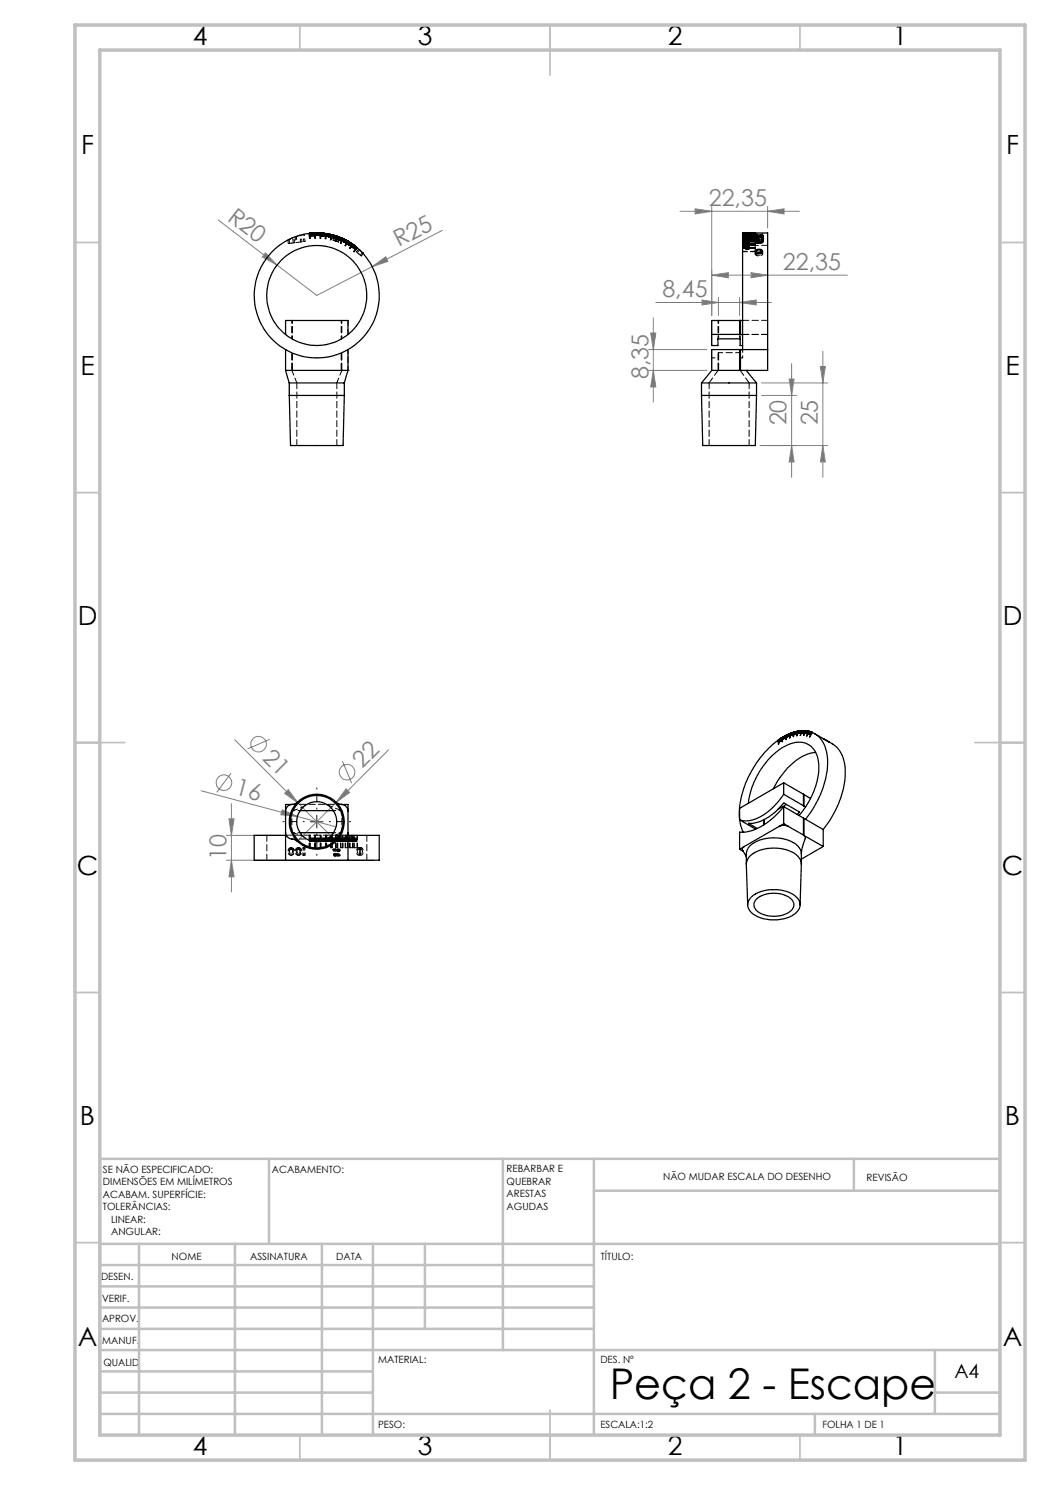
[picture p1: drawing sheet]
<svg xmlns="http://www.w3.org/2000/svg" width="210mm" height="297mm" viewBox="0 0 210 297" stroke-linecap="round" stroke-linejoin="round" font-family="sans-serif">
<g fill="none" stroke="#808080" stroke-width=".2">
<path d="M43.6 44l19.8 15.1 25.1-13M53.1 50.6l2.3 2.4-2.9-1.6zM74.4 53.3l2.8-1.9 .4 .9zM136 42.3h23.9M139 41.8l3.3 .5-3.3 .5zM142.3 55l3.4-.5v1.1zM142.3 55h27.2M142.3 41.3v21.8M143.7 59.5v3.6M147.9 59.5v3.6M150.2 54.5l3.3 .5-3.3 .6zM153.5 42.3l3.3-.5v1z"/>
<path d="M153.5 41.3v4.3M129.7 69.9h11.7M129.7 74.1h11.7M130.1 66.6h1.1l-.5 3.3zM130.7 74.1l.5 3.3h-1.1zM130.7 63.6v16.8M131.2 60.5h23.1M140.4 60l3.3 .5-3.3 .5zM147.9 60.5l3.3-.5v1zM152.3 76.6h13.3M152.3 79.1h7M157.8 75.8h1l-.5 3.3z"/>
<path d="M158.3 72.7v22.8M164.1 73.3h1l-.5 3.3zM164.6 70.2v25.3M152 89.1h13.6M158.3 89.1l.5 3.3h-1zM164.6 89.1l.5 3.3h-1zM40.2 158.1l19.3 5.2M46.2 154.6l-2.8 3.9M47 148l12.7 12.7M53.9 147.9l-4.4 1.9M57.6 157.9l2.1 2.8-2.8-2zM68.5 152.2l1.8 4.4"/>
<path d="M69.2 157.8l.7 .7-2.7 2zM77.7 150l-10.5 10.5M45.3 172h29.6M45.3 167.1h10.8M45.8 163.8h1l-.5 3.3zM46.3 172l.5 3.4h-1zM46.3 160.7v17.7M56.4 162l3.1 1.3-3.3-.4zM59.5 163.3l7.7 2.1M59.7 160.7l7.4 7.4M67.2 160.5l-7.8 7.7"/>
<circle cx="44.8" cy="156.5" r="1.56"/>
<circle cx="51.7" cy="148.8" r="1.56"/>
<circle cx="69.4" cy="154.4" r="1.56"/>
</g>
<path d="M60.9 164.3h-4.3M63.4 161.8v-4.2M63.4 166.8v4.3M65.9 164.3h4.2" fill="none" stroke="#000" stroke-width=".2" stroke-dasharray="15.2 1.3 1.3 1.3" stroke-dashoffset="15"/>
<path d="M62.1 164.4h2.5M63.4 163.1v2.5" fill="none" stroke="#000" stroke-width=".2"/>
<g fill="none" stroke="#c0c0c0" stroke-width=".35">
<path d="M60 5v5M110 5v10M160 5v5M15 48.5h5M200 48.5h5M15 98.5h5M200 98.5h5M15 148.5h10M195 148.5h10M15 198.5h5M200 198.5h5M15 248.5h5"/>
<path d="M200 248.5h5M60 287v5M110 282v10M160 287v5"/>
</g>
<g fill="none" stroke="#c0c0c0" stroke-width=".5">
<path d="M53.8 231.8v17M100.6 231.8v38.2M118.8 231.8v55.2M118.8 238.2h81.2M170.8 231.8v6.4M200 231.8h-180v55.2M20 248.8h180M20 257.3h98.8M20 253h98.8M27.8 248.8v38.2M47 248.8v38.2M64.4 248.8v38.2"/>
<path d="M74.6 248.8v38.2M85 248.8v17M20 265.8h98.8M20 261.5h98.8M20 278.5h54.6M20 274.3h54.6M20 270h180M187 278.5h13M187 270v12.8M20 282.8h180M163 282.8v4.2"/>
</g>
<path d="M15 5h190v287h-190zM20 10h180v277h-180z" fill="none" stroke="#c0c0c0" stroke-width=".7"/>
<g fill="#808080">
<path d="M57.6 157.9l2.1 2.8-2.8-2z"/>
<path d="M53.1 50.6l2.3 2.4-2.9-1.6z"/>
<path d="M56.4 162l3.1 1.3-3.3-.4z"/>
<path d="M74.4 53.3l2.8-1.9 .4 .9z"/>
<path d="M69.2 157.8l.7 .7-2.7 2z"/>
<path d="M153.5 42.3l3.3-.5v1zM139 41.8l3.3 .5-3.3 .5z"/>
<path d="M140.4 60l3.3 .5-3.3 .5zM147.9 60.5l3.3-.5v1zM142.3 55l3.4-.5v1.1zM150.2 54.5l3.3 .5-3.3 .6z"/>
<path d="M46.3 172l.5 3.4h-1zM45.8 163.8h1l-.5 3.3z"/>
<path d="M130.1 66.6h1.1l-.5 3.3zM130.7 74.1l.5 3.3h-1.1zM164.1 73.3h1l-.5 3.3zM164.6 89.1l.5 3.3h-1zM157.8 75.8h1l-.5 3.3zM158.3 89.1l.5 3.3h-1z"/>
</g>
<g fill="none" stroke="#000" stroke-width=".25">
<path d="M57.8 47.9h.1M59.2 47.3h.1M61.8 46.7a12.5 12.5 0 0 0-10.7 9.9 12.5 12.5 0 0 0 6 13.3M61.8 46.7l.1 1h.1l-.1-.5M61.9 46.7h.1M61.9 46.7h-.1M61.9 46.7v.4M61.9 46.7l.1 .5M61.9 47.1v.1M62 46.7h.1M62 46.7l.1 .5M62.1 46.7h.1"/>
<path d="M62.1 46.7v.5M62.1 46.7l.1 .5M62.2 46.6h.1M62.2 46.6l-.1 .1M62.2 46.6v.6h-.3M62.2 46.6l.1 .5M62.3 46.6h.1M62.4 46.6h.1M62.4 46.6v.5M62.5 46.6h.1M62.5 46.6v.5M62.6 46.6v.5"/>
<path d="M62.6 46.6h.1M62.6 46.6l.1 .5M62.7 46.6h.1M62.7 46.6v.5h-.3l-.1-.5M62.7 46.6l.1 .5v-.5M62.8 46.6h.1M62.8 46.6l.1 .5v-.5M62.9 46.6h.1M62.9 46.6l.1 1h.1l-.1-.5M63 46.6h.1M63 46.6v.5M63.1 46.6h.1"/>
<path d="M63.1 46.6v.5M63.2 46.6h.1M63.2 46.6v.5M63.3 46.6h.1M63.3 46.6v.5M63.3 46.6v.5h-.3M63.4 46.6h.1M63.4 46.6v.5v-.5M63.5 46.6h.1M63.5 46.6v.5v-.5M63.6 46.6h.1M63.6 46.6v.5h.3"/>
<path d="M63.6 46.6v.5M63.7 46.6h.1M63.7 46.6l-.1 .5M63.7 46.6v.5M63.8 46.6h.1M63.8 46.6l-.1 .5M63.8 46.6v.5M63.9 46.6h.1M63.9 46.6v.5M64 46.6h.1M64 46.6v.5v-.5M64.1 46.6h.1"/>
<path d="M64.1 46.6l-.1 1h.1l.1-1M64.2 46.6h.1M64.3 46.6h.1M64.3 46.6l-.1 .5M64.4 46.6h.1M64.4 46.6l-.1 .5M64.5 46.6h.1M64.5 46.6l-.1 .5h-.2M64.5 46.6v.6l.1-.6M64.6 46.6v.1M64.6 46.7h.1M64.6 46.7v.5l.1-.5"/>
<path d="M64.7 46.7h.1M64.7 46.7v.5l.1-.5M64.8 46.7h.1M64.8 46.7v.5v-.5M64.9 46.7h.1M64.9 46.7l-.1 .5h.2l.1-.5M64.9 46.7v.5M65 46.7h.1M65 46.7l-.1 .5M65.1 46.7h.1M65.1 46.7v.5l.1-.5M65.2 46.7h.1"/>
<path d="M65.2 46.7l-.1 1 .1-.5M65.3 46.7h.1M65.3 46.7l-.1 .5M65.4 46.8h.1M65.4 46.8l-.2 .4M65.4 46.8l-.1 .5h.2l.1-.5M65.5 46.8h.1M65.5 46.8l-.1 .5M65.6 46.8h.1M65.6 46.8l-.1 .5 .2-.5M65.7 46.8h.1M65.7 46.8v.5"/>
<path d="M65.8 46.8h.1M65.8 46.8l-.1 .5M65.8 47.3l.1 .1M65.9 46.8v.1M65.9 46.8l-.2 .5M65.9 46.9h.1M65.9 47.4h.1M65.9 46.9l-.1 .4M66 46.9h.1M66.1 46.9h.1M66.1 46.9l-.2 .5M66.1 46.9v.5"/>
<path d="M66.2 46.9h.1M66.2 46.9l-.1 .5M66.3 46.9v.1M66.3 46.9l-.2 .5M66.3 47h.1M66.3 47l-.2 .4M66.3 47l-.2 .9 .2-.4M66.4 47h.1M66.4 47.5h.1M66.4 47l-.1 .5M66.5 47h.1M66.5 47l-.2 .5"/>
<path d="M66.5 47l-.1 .5M66.6 47l.1 .1M66.6 47l-.1 .5M66.7 47.1h.1M66.7 47.1l-.2 .4M66.7 47.1l-.1 .5 .2-.5M66.8 47.1h.1M66.9 47.1h.1M66.9 47.1l-.2 .5M67 47.1h.1M67 47.1l-.2 .5 .2 .1 .1-.5M67 47.1v.1"/>
<path d="M67 47.1l-.1 .5M67 47.2h.1M67 47.2l-.1 .4M67.1 47.2h.1M67.1 47.2l-.1 .5zM67.2 47.2h.1M67.2 47.2l-.1 .5 .2-.5M67.3 47.2h.1M67.3 47.2l.1 .1M67.3 47.2l-.1 .5 .2-.4M67.4 47.3h.1M67.4 47.8h.1"/>
<path d="M67.5 47.3h.1M67.5 47.3l-.4 .9 .1 .1 .2-.5M67.5 47.3l-.1 .5M67.6 47.3h.1M67.6 47.3l-.2 .5M67.6 47.3l-.1 .5 .1 .1 .2-.5M67.7 47.4h.1M67.7 47.4l-.2 .4M67.7 47.4l-.1 .5M67.7 47.9h.1M67.8 47.4h.1M67.8 47.4l-.1 .5 .2-.5"/>
<path d="M67.8 48h.1M67.9 47.4h.1M67.9 47.4l.1 .1M67.9 47.4l-.2 .5M68 47.5h.1M68 47.5l-.2 .4M68 47.5l-.2 .5M68.1 47.5v.1M68.1 47.5l-.2 .5M68.1 47.6h.1M68.1 47.6l-.2 .4 .3-.4M68.2 47.6h.1"/>
<path d="M68.2 47.6l-.2 .4zM68.3 47.6h.1M68.3 47.6l-.2 .5 .3-.5M68.4 47.6v.1M68.4 47.7h.1M68.4 47.7l-.1 .5 .1-.5M68.5 47.7h.1M68.5 47.7l-.4 .9h.1l.2-.4M68.6 47.8h.1M68.6 47.7l-.2 .5M68.6 47.7v.1M68.7 47.8h.1"/>
<path d="M68.7 47.8l-.3 .4M68.7 47.8l-.2 .5zM68.8 47.8v.1M68.8 47.8l-.3 .5 .3-.4M68.8 47.9h.1M68.8 48.4h.1M68.9 47.9h.1M68.9 47.9l-.2 .5 .2-.5M69 47.9h.1M69 47.9l-.2 .5 .2-.5M69 47.9l.1 .1M69.1 48h.1"/>
<path d="M69.1 48l-.3 .4M69.1 48l-.2 .4M69.1 48l-.1 .5 .2-.5M69.2 48l.1 .1M69.3 48.1h.1M69.3 48.1l-.3 .4 .3-.4M69.3 48.1l.1 .1M69.3 48.1l-.2 .5 .3-.4M69.4 48.7h.1M69.4 48.2h.1M69.4 48.2l-.2 .4zM69.5 48.2h.1"/>
<path d="M69.5 48.2l.1 .1M69.5 48.2l-.5 .9 .6-.8M69.5 48.8h.1M69.6 48.3h.1M69.6 48.3l-.2 .4M69.7 48.3v.1M69.7 48.3l-.3 .5 .3-.4M69.7 48.4h.1M69.8 48.4h.1M69.8 48.4l-.3 .4M69.8 48.4l-.2 .4M69.9 48.4h.1"/>
<path d="M69.9 48.4l-.3 .5zM69.9 48.5h.1M70 48.5h.1M70 48.5l-.3 .4 .3-.4M70 49.1h.1M70.1 48.5v.1M70.1 48.5l-.3 .5 .3-.4M70.1 48.6h.1M70.1 48.6l-.3 .4zM70.2 48.6h.1M70.2 48.6l.1 .1M70.2 48.6l-.2 .5"/>
<path d="M70.3 48.7v.1M70.3 48.7l-.3 .4M70.3 48.8h.1M70.3 48.8l-.2 .3M70.4 48.8h.1M70.4 48.8l-.3 .4 .3-.4M70.5 48.8l.1 .1M70.5 48.8l-.5 .9 .3-.4M70.6 48.9h.1M70.6 48.9l-.3 .4M70.6 48.9l.1 .1M70.7 49h.1"/>
<path d="M70.7 49l-.4 .4 .4-.4M70.7 49l-.2 .5M70.8 49v.1M70.8 49l-.3 .5M70.8 49.1h.1M70.8 49.1l-.3 .4M70.9 49.1h.1M70.9 49.1l-.3 .4M70.9 49.1v.1M70.9 49.2h.1M70.9 49.2l-.3 .4-.1-.1M71 49.2h.1"/>
<path d="M71 49.2l-.3 .4M71 49.2l.1 .1M71 49.2l-.2 .5M71.1 49.3h.1M71.1 49.3l-.3 .4M71.2 49.3v.1M71.2 49.3l-.4 .4 .2 .2 .3-.4M71.2 49.4h.1M71.2 49.4l-.3 .3M71.2 49.4l-.3 .4M71.3 49.4v.1M71.3 49.4l-.4 .4"/>
<path d="M71.3 49.5h.1M71.3 49.5l-.3 .3M71.4 49.5l.1 .1M71.4 49.5l-.7 .8 .8-.7M71.5 49.6a12.5 12.5 0 0 1-1.9 20.3M72.5 50.5h.1M148.5 47.3h.1M148.5 47.2l2.5 .1h-2.5M148.5 47.2h.1M148.5 47.1v.1M148.5 47.1h.1M148.5 47h.1"/>
<path d="M148.5 47h2.5h-2.5M148.5 46.9h.1M148.5 46.8h.1M148.5 46.7h.1M148.5 46.6v.1M148.5 46.6h.1M148.5 46.6h5v23.3M148.5 49.6v20.3M148.5 49.4l1.3 .1h-1.3h2.5l-2.5 .1M148.5 49.3h.1M148.5 49.2h.1M148.5 49.2h1.3"/>
<path d="M148.5 49v.1M148.5 49h1.3M148.5 48.9h.1M148.5 48.8h2.5l-2.5 .1M148.5 48.8h.1M148.5 48.7h.1M148.5 48.6l1.3 .1M148.5 48.6h.1M148.5 48.5h.1M148.5 48.4h.1M148.5 48.3h.1M148.5 48.2h2.5l-2.5 .1"/>
<path d="M148.5 48.2h.1M148.5 48.1h.1M148.5 48v.1M148.5 48h.1M148.5 47.9v.1M148.5 47.9h.1M148.5 47.8h.1M148.5 47.7h2.5l-2.5 .1M148.5 47.7h.1M148.5 47.7h1.3M148.5 47.6v.1M148.5 47.6h.1"/>
<path d="M148.5 47.5v.1M148.5 47.5h.1M148.5 47.4h.1M148.5 49h.1M148.5 47.8h1.3M148.5 47.9h1.3M148.5 48h1.3M148.5 48.1h1.3M148.5 48.4h1.3M148.5 48.5h1.3M148.5 48.7h1.3M148.5 48.9h1.3"/>
<path d="M148.5 49.1h1.3M148.5 47.1h1.3M148.5 47.6h1.3M148.5 47.2h1.3M148.5 47.3h1.3M148.5 47.4h1.3M148.5 47.5h1.3M148.5 49.3h1.3M148.5 46.7v.4M148.5 47.2v.3M148.5 47.7v.1M148.5 47.8v.1"/>
<path d="M148.5 48.1v.5M148.5 48.6v1M148.5 46.9h1.3M148.5 46.8h1.3M148.5 46.7h2.5M148.5 46.7h1.3M148.5 49.4h1.3M148.5 48.6h1.3M148.5 48.3h1.3M149.8 47.2v.1M149.8 47.2h.1M149.8 47.1h.1"/>
<path d="M149.8 47v.1M149.8 47h.1M149.8 46.9v.1M149.8 46.9h.1M149.8 46.8h.1M149.8 46.7v.1M149.8 46.7h.1M149.8 46.6h.1M149.8 49.4h.1M149.8 49.3l-1.3 .1M149.8 49.1v.1M149.8 49.1h-1.3"/>
<path d="M149.8 49h.1M149.8 48.9h.1M149.8 48.8h.1M149.8 48.7l-1.3 .1M149.8 48.6h.1M149.8 48.5v.1M149.8 48.5h-1.3M149.8 48.4v.1M149.8 48.4h-1.3M149.8 48.3v.1M149.8 48.3h-1.3M149.8 48.2h.1"/>
<path d="M149.8 48.1l-1.3 .1M149.8 48.1h.1M149.8 48h-1.3M149.8 48h.1M149.8 47.9h.1M149.8 47.9h-1.3M149.8 47.8v.1M149.8 47.8h.1M149.8 47.6h.1M149.8 47.4v.1M149.8 47.4h.1M149.8 47.3v.1"/>
<path d="M149.8 47.3h.1M149.8 47.5h.1M149.8 49.2v.1M151 46.7h.1M151 46.6h-2.5M151.2 50a.81 .81 0 0 1 1.3 .3 .77 .77 0 0 1-.8 .5 .77 .77 0 0 1-.6-.7zM151.3 47.2l1.4 .2zM151.3 50.2a.53 .53 0 0 1 .5-.2 .53 .53 0 0 1 .4 .4 .56 .56 0 0 1-.9-.2zM151.3 50.3v.3M151.3 50.5h-.1M151.3 47.4h.5l-.4 .1zM151.4 47.4h.3z"/>
<path d="M151.4 47.1v.1M151.4 47.4v.1M151.7 47.4v.1M152.2 47.2h.5zM152.3 50.5h.1M152.3 50.3v.3M152.3 47.2h.3zM152.3 47.2h.1M152.6 47.2h.1M57.1 74.1l.8 2.5M57.1 69.9a12.6 12.6 0 0 0 12.5 0M57.1 66.9a9.9 9.9 0 0 0 12.5 0"/>
<path d="M57.1 66.9a10 10 0 0 1-1-14.6 10 10 0 0 1 14.6 0 10 10 0 0 1-1.1 14.6M57.1 74.1h12.5M57.1 66.9v-2.8h12.5v2.8M57.1 69.9v4.2M57.9 76.6h11M57.9 79.1h11M57.9 79.1l.2 10h10.5l.3-10M57.9 76.6v2.5M58.3 74.1h.1M68.3 74.1h.1M68.9 76.6v2.5M69.6 74.1l-.7 2.5"/>
<path d="M69.6 69.9v4.2M140.3 76.6h11M140.3 79.1h11M140.3 79.1l.2 10h10.6l.2-10M140.3 76.6v2.5M142.3 74.1l-2 2.5M142.3 66.9v2.2h1.3v-1.3h4.4v1.3h.5M142.3 66.9h5.6M143.6 74.1h.1M147.9 64.1h.2M147.9 64.1h-5.6v2.8M147.9 64.1v2.8"/>
<path d="M147.9 69.9v4.2M147.9 66.9h.2M148.1 64.1h.4M148.1 64.1v2.8M148.1 69.9v4.2M148.1 66.9h.4M149.3 74.1l2 2.5M151.3 76.6v2.5M153.5 69.9v4.2h-11.2M153.5 69.9h-11.2v4.2M155.6 148.1a19.1 19.1 0 0 0-7.7 15.7M155.6 148.1h.1"/>
<path d="M155.7 148h.1M155.7 148v.8l-.1-.7M155.7 148.4h.1M155.7 148v.4M155.8 148h-.1M155.8 148v.3M155.8 148h.1M155.8 148.3h.1M155.8 147.9v.1M155.8 147.9v.4M155.8 147.9l.1 .1M155.9 147.9v.4"/>
<path d="M155.9 147.9v.3M155.9 147.9h.1M155.9 148.2h.1M156 147.8h-.1M156 147.8v.4M156 147.8h.1M156 148.2h.1M156 147.8l.1 .4M156.1 147.7v.4M156.1 147.7h.1M156.2 147.7l-.1 .5M156.2 147.7h.1"/>
<path d="M156.2 147.6v.5v-.4M156.2 147.6l.1 .4M156.2 147.6h.1M156.3 147.6v.4M156.3 147.6l.1 .4M156.3 147.6h.1M156.4 147.5l-.1 .5M156.4 147.5l.1 .1M156.5 147.5v.4M156.5 147.9h.1M156.5 147.5l-.1 .8v-.8M156.5 147.5h.1"/>
<path d="M156.6 147.5l-.1 .4M156.6 147.4v.4M156.6 147.4h.1M156.7 147.4l-.1 .4 .1-.1M156.7 147.4h.1M156.7 147.4v.4M156.7 158.9a11.4 11.4 0 0 1-6.9 5.2l-.8 .1-1.1-.2M156.7 156.6l-8.8 5.1v2.3M156.7 156.6v2.3M156.7 158.9l4 2.2M156.7 156.6l4 2.3M156.8 147.3l-.1 .1"/>
<path d="M156.8 147.3v.4M156.9 147.2h.1M156.9 147.3h-.1M156.9 147.2v.5M157 147.2v.4l-.2 .1v-.4v.4M157 147.2v.4M157 147.6h.1M157 147.2h.1M157.1 147.1l-.1 .1M157.1 147.1v.1M157.1 147.1v.5M157.1 147.1v.5v-.5"/>
<path d="M157.1 147.1h.1M157.2 147.1h.1M157.2 147.1v.8l.1-.4M157.3 147h.1M157.3 147v.1M157.3 147v.5M157.4 147v.4M157.4 147h.1M157.5 146.9h.1M157.5 147.4h.1M157.5 146.9l-.2 .5 .1-.4M157.5 146.9l.1 .1"/>
<path d="M157.6 146.9l-.1 .5M157.6 146.9h.1M157.7 146.9h-.1M157.7 146.9l-.1 .4M157.7 146.9h.1M157.7 147.2h.1M157.7 146.8v.1M157.7 146.8l-.1 .5v-.4M157.7 146.8l.1 .1M157.8 146.8l-.1 .4M157.8 146.8h.1M157.8 146.8v.4"/>
<path d="M157.9 146.8h-.1M157.9 146.8l-.1 .4M157.9 146.8h.1M157.9 146.8v.4M158 146.7l-.2 .5M158 146.7l-.1 .9 .1-.5M158 146.7l.1 .1M158 147.1h.1M158.1 146.7h.1M158.1 146.7l-.1 .4M158.1 146.7v.4M158.2 146.6l-.1 .1"/>
<path d="M158.2 146.6l-.1 .5M158.2 146.6v.1M158.2 146.6v.5M158.2 147v.1M158.2 146.6h.1M158.3 146.6h.1M158.3 146.6l-.1 .4M158.3 146.6v.4M158.4 146.6l-.1 .4M158.4 146.6h-.1M158.4 146.5v.1M158.4 146.5v.5"/>
<path d="M158.4 146.5l.1 .1M158.5 146.5h.1M158.5 146.5l-.1 .5M158.5 146.9l-.1 .1M158.6 146.5l-.1 .5M158.6 146.5h.1M158.6 146.5l-.1 .4M158.7 146.5h-.1M158.7 146.5l-.1 .4M158.7 146.5h.1M158.8 146.5h.1M158.8 146.9h.1"/>
<path d="M158.8 146.4l-.2 .5 .2-.4M158.8 146.4l-.2 .9 .2-.4M158.8 146.4l-.1 .1M158.8 146.4l.1 .1M158.9 146.4h.1M158.9 146.4l-.1 .5M159 146.4h.1M159 146.4l-.1 .4h.2M159 146.4l-.1 .4M159.1 146.4h.1M159.1 146.4l-.1 .4M159.2 146.3h.1"/>
<path d="M159.2 146.3v.1M159.2 146.3l-.1 .5v-.4M159.2 146.3l-.1 .5 .2-.5M159.3 146.3h.1M159.3 146.3l-.1 .5 .2-.5M159.4 146.3l-.2 .5M159.4 146.3h.1M159.5 146.3h.1M159.5 146.7h.2M159.5 146.3l-.2 .4M159.6 146.3l-.3 .4 .2-.4M159.6 146.3l-.3 .8 .2-.4"/>
<path d="M159.6 146.3h.1M159.6 146.2h.1M159.7 146.2h.1M159.7 146.2v.1M159.7 146.2l-.1 .5M159.7 146.2v.5l.1-.5-.1 .4M159.8 146.2h.1M159.9 146.2h.1M159.9 146.6h.1M159.9 146.2l-.1 .4M159.9 146.2l-.2 .4M160 146.2l-.1 .4"/>
<path d="M160 146.2h.1M160.1 146.2l-.2 .4M160.1 146.2h.1M160.2 146.2l-.3 .4M160.2 146.2h.1M160.2 146.2l-.1 .4M160.3 146.6h.1M160.3 146.2h.1M160.3 146.2l-.2 .4 .1-.4M160.3 146.2l-.2 .9 .4-.9M160.4 146.2h.1M160.4 146.2l-.1 .4"/>
<path d="M160.5 146.2h.1M160.5 146.2l-.2 .4M160.5 146.2h.3M160.5 146.2l-.1 .4M160.6 146.6h.1M160.6 146.2l-.2 .4M160.6 146.2l-.1 .4M160.7 158.9h.1M160.7 158.9v2.2M160.7 146.2l-.2 .4h-.2M160.7 146.2l-.1 .4M160.8 146.2h.1"/>
<path d="M160.8 158.9v2.3M160.8 158.9l1.3 .8M160.8 146.6h.1M160.8 146.2l-.2 .4M160.9 146.2l-.2 .4M160.9 146.2h.1M160.9 146.6h.1M161 146.2l-.2 .4h-.2M161 146.2h.1M161 146.2l-.3 .9 .4-.9M161.1 146.2h.1M161.2 146.2l-.3 .4h.3"/>
<path d="M161.2 146.2h.1M161.2 146.2l-.2 .4 .3-.4M161.3 146.7h.1M161.3 146.2h.1M161.3 146.2l-.2 .4M161.4 146.2l-.2 .4M161.4 146.2h.1M161.4 146.2l-.1 .5M161.4 146.7h.1M161.5 146.2h.1M161.5 146.7h.1M161.5 146.2l-.2 .5"/>
<path d="M161.5 146.2l.1 .1M161.6 146.2v.1M161.6 146.2l-.3 .5M161.6 146.8h.1M161.6 146.3l-.2 .4M161.6 146.3h.1M161.7 146.3l-.3 .4M161.7 146.3h.1M161.7 146.3l-.2 .4M161.7 146.8h.1M161.7 146.3l-.4 .9 .3-.4M161.8 146.3h.1"/>
<path d="M161.8 146.3l-.2 .4M161.9 146.3l-.3 .5M161.9 146.3h.1M161.9 146.8h.1M161.9 146.3l-.2 .5M162 146.3h.1M162 146.3l.1 .1M162 146.4l-.3 .4M162 146.4l-.2 .4M162.1 146.4h.1M162.1 146.4l-.3 .4M162.1 146.4l-.2 .4"/>
<path d="M162.2 146.4h.1M162.2 146.4l-.3 .4M162.3 146.4l-.3 .5M162.3 146.4h.1M162.3 146.4l-.2 .5 .2-.4M162.3 146.4v.1M162.3 146.5h.1M162.4 146.5l-.4 .9 .4-.9M162.4 146.5h.1M162.4 146.5a5.4 5.4 0 0 1 3.1 4.8 18.2 18.2 0 0 1-4.4 12.6M162.9 146.8l3 1.6-.2-.1M163.1 150.5a10.3 10.3 0 0 0-7 4.9l-1.4 2.4"/>
<path d="M164.9 147.8v.1M164.9 147.9l.8 .4zM165.8 148.4a6.1 6.1 0 0 1 3.3 6 19.5 19.5 0 0 1-4.5 11.5M57.1 166.5a1.63 1.63 0 0 0 1.8 1.4l.6 .4M57.1 167.1h-6.3v4.9h6.3M57.1 172h12.5M58.4 160.9a1.33 1.33 0 0 0-1.3 1.3M58.4 160.9h-1.3v11.1M59.5 160.4l-.4 .3-.7 .2M60 162.1h6.7M60 166.5h6.7M67.2 160.4l.6 .4a1.69 1.69 0 0 1 1.8 1.4"/>
<path d="M68.3 160.9h1.3v11.1M69.6 166.6a1.93 1.93 0 0 1-1.9 1.4l-.5 .3M69.6 167.1h6.2v4.9h-6.2M147.9 164l.2 1.1 .6 1.3M147.9 164l3.2 1.8M147.9 169.9l.8 .4M148.9 169.3l-.3 .2-.2 .4 .9 1.4M148.9 169.3l-1 .6M149.3 172.8a4.2 4.2 0 0 1 .4-3.3 6.9 6.9 0 0 1 6.5-1.8 4.8 4.8 0 0 1 4 2.6l.1 2.5M149.3 172.9l.2 8.1M149.3 172.9a2.84 2.84 0 0 1 2.1-2.6 8.5 8.5 0 0 1 7.7 .5l.4 .4a2.17 2.17 0 0 1 .8 1.7l-.3 8.1M149.7 160.7a15.3 15.3 0 0 1 8.1-11.8 4 4 0 0 1 5.9 3.7 14.3 14.3 0 0 1-2.6 8.8"/>
<path d="M149.8 164.7h.1M149.8 164.7l1.6 1M150.2 179.5a7.6 7.6 0 0 1 8.7-.4 2.12 2.12 0 0 1 0 3.7 7.8 7.8 0 0 1-8.7-.3 1.95 1.95 0 0 1 0-3zM151.3 179.8a5.6 5.6 0 0 1 7.2 .3 1.66 1.66 0 0 1-.9 2.5 6 6 0 0 1-6.3-.5 1.51 1.51 0 0 1 0-2.3zM152.7 164v1M152.9 163.9v1M155.8 165.3a1.96 1.96 0 0 1 1.9 0M155.8 165.3l-6.9 4M156.7 161.3a13 13 0 0 1-7.5 5.1h-1.3v3.5M156.7 164.7l1 .6M156.7 164.7l-.9 .6M156.7 161.3v3.4"/>
<path d="M156.7 161.3l4 2.3M157.3 160.9l-1.7 1M157.7 165.3l3 1.7M159.8 162.3l-3-1.7a11.7 11.7 0 0 1-5.9 4l-1.1 .1M159.8 162.3v.2M159.8 162.5l-.3 .4M160.7 167l.1 .1M160.7 163.6v3.4M160.7 161.1l.1 .1M160.7 163.6l.1 .1M160.8 167.1l.3 .5-.7 1.9-.1 1.3M160.8 167.1l3.8 2.2"/>
<path d="M160.8 161.2l.3 .2M160.8 163.7v3.4M160.8 163.7l.3 .2M161.1 161.4l-1.3 1.7M161.1 163.9l3.5 2M164.6 169.3l-4.3 2.5M164.6 165.9v3.4"/>
<circle cx="63.4" cy="164.3" r="5.2"/>
<circle cx="63.4" cy="164.3" r="4"/>
<circle cx="63.4" cy="164.4" r="5.5"/>
</g>
<g fill="none" stroke="#000" stroke-width=".2" stroke-dasharray="1.3 .6">
<path d="M58.2 47.7l.3-.1M58.3 48.6l-.6 .1M58.9 48.5l-.6 .1M59.6 47.2l.4-.2M59.8 48.4l-.6 .1M60.4 48.4h-.6M61 48.3h-.2M66.7 48.1l-.1-.1M67.1 47.1h-.1M67.2 47.2h.1M67.2 48.2l-.5-.1M67.2 48.2h.1"/>
<path d="M67.3 47.2h.1M67.6 47.3h.1M67.7 48.4l-.5-.2M67.7 47.4v-.1M67.8 47.4h-.1M67.8 47.4h.1M67.9 47.4h.1M71.9 50l.3 .2M72.2 50.2l.3 .3M72.3 51.2l.4-.5M149.8 49.9v-.4M149.8 49.4h.1"/>
<path d="M149.8 49.4v-.1M149.8 49.3h.1M149.8 49.2h.1M149.8 49.2v-.1M149.8 49.1h.1M149.8 49.1v-.1M149.8 49h.1M149.8 48.9h.1M149.8 48.9v-.1M149.8 48.8v-.1M149.8 48.7h.1M149.8 48.6h.1"/>
<path d="M149.8 48.6v-.1M149.8 48.5h.1M149.8 48.5v-.1M149.8 48.4h.1M149.8 48.4v-.1M149.8 48.3h.1M149.8 48.3v-.1M149.8 48.2v-.1M149.8 48.1h.1M149.8 48.1v-.1M149.8 48h.1M149.8 48v-.1"/>
<path d="M149.8 47.9h.1M149.8 47.9v-.1M149.8 47.8h.1M149.8 47.8v-.1M149.8 47.7h.1M149.8 47.6h.1M149.8 47.6v-.1M149.8 47.5h.1M149.8 47.4h.1M149.8 47.4v-.1M149.8 47.3h.1M149.8 47.3v-.1"/>
<path d="M149.8 47.2h.1M149.8 47.2v-.1M149.8 47.1h.1M149.8 47h.1M149.8 47v-.1M149.8 46.9h.1M149.8 46.8h.1M149.8 46.7h.1M149.8 46.6h.1M151 50.8l.2-.3M151 48.8v-.5M151 48.2v-.5"/>
<path d="M151 47.7v-.4M151 47.3v-.3M151 46.9v-.2M151 46.7v-.1M151 46.6h.1M151 50.2v.6M151.3 48.1l.1-.1M151.3 50.6v.2M151.3 48.1v.3M151.3 48.4v.2M151.5 47.3l-.5-.1M152.3 50.8v-.2"/>
<path d="M152.3 48.6v-.2M152.5 50.8v-.6M152.5 48.4h.1M152.5 48.6v-.2M152.7 48.3l-.2 .1M153.5 49.1h-5M57.1 74.1h.1M58.4 74.1h.1M68.4 74.1h.1M69.6 74.1h.1M142.4 74.1h.1M143.6 74.1h.1"/>
<path d="M143.7 70.5l-.1 .1M147.9 66.9h.6M148 70.6l-.1-.1M148 71.6h.5M148 74.1h.1M148.5 66.9h5M148.5 64.1h5M149.3 74.1h.1M153.5 69.9h-5M153.5 66.9h-5M53.4 167v5M58.2 170.8h.1"/>
<path d="M58.2 171h.1M58.3 169.5h-.1M58.3 169.8h-.1M58.4 166.4l.1 .1M58.4 160.9h.1M58.5 167.8h-.1M58.5 162.1l-.1 .1M59.6 170.8h.2M59.6 171h.2M59.8 169.5h-.2M59.8 169.8h-.2M60.8 171h-.2"/>
<path d="M60.8 171h.2M60.8 169.5h-.2M61 169.5h-.2M61.8 169.5h.1M61.9 168.3h.1M61.9 169.5h.1M62 168.3h.1M62.1 168.3h.1M62.2 168.3h.1M62.3 168.3h.1M62.4 168.3h.1M62.5 168.3h.1"/>
<path d="M62.6 168.3h.1M62.7 168.3h.1M62.8 168.3h.1M62.9 168.3h.1M63 169.5h.1M63.1 168.3h.1M63.2 168.3h.1M63.3 168.3h.1M63.4 168.3h.1M63.5 168.3h.1M63.6 168.3h.1M63.7 168.3h.1"/>
<path d="M63.8 168.3h.1M63.9 168.3h.1M64 168.3h.1M64 169.5h.1M64.1 169.5h.1M64.2 168.3h.1M64.3 168.3h.1M64.4 168.3h.1M64.5 168.3h.1M64.6 168.3h.1M64.7 168.3h.1M64.8 168.3h.1"/>
<path d="M64.9 168.3h.1M65 168.3h.1M65.1 168.3h.1M65.1 169.5h.1M65.2 169.5h.1M65.3 168.3h.1M65.3 167.8l3-1.3M65.4 168.3h.1M65.5 168.3h.1M65.6 168.3h.1M65.7 168.3h.1M65.8 168.3h.1"/>
<path d="M65.9 168.3h.1M66 168.3h.1M66.1 168.3h.1M66.1 169.5h.1M66.2 168.3h.1M66.2 169.5h.3M66.3 168.3h.1M66.4 168.3h.1M66.5 168.3h.1M66.6 168.3h.1M66.7 168.3h.1M66.7 169.8l-.1 .1"/>
<path d="M66.8 168.3h.1M66.8 171.2h.4M66.8 171.1h.4M66.9 168.3h.1M66.9 169.9h-.3M67 168.3h.1M67.1 168.3h.1M67.1 169.8l-.2 .1M67.1 169.8h-.4M67.1 169.5h.1M67.2 170.7h-.4M67.2 170.8h-.4"/>
<path d="M67.2 168.3h.1M67.2 169.5h.3M67.2 168.3h.2M67.4 168.3h.1M67.5 170.3h.3M67.5 170.2h.3M67.5 168.3h.1M67.5 171.2l.2-.2M67.6 168.3h.1M67.7 168.3h.1M67.8 168.3h.1M67.8 169.8h-.3"/>
<path d="M67.8 169.9h-.3M67.8 171.2l.2-.2M67.8 171.2h-.3M67.9 168.3h.1M68 168.3h.1M68 171h-.3M68.1 168.3h.1M68.1 169.5h.1M68.2 168.3h.1M68.2 169.5h.4M68.3 168.3h.1M68.3 160.9h.1"/>
<path d="M68.3 162.1l.1 .1M68.3 166.5h.1M68.3 162.1l-3-1.3M68.3 162.1h.1M68.3 167.8h.1M68.4 166.4l-.1 .1M68.4 168.3h.1M68.5 168.3h.1M68.6 168.3h.1M68.7 168.3h.1M68.8 168.3h.1M68.9 168.3h.1"/>
<path d="M69 168.3h.1M69 169.5h.1M69.1 168.3h.1M69.1 169.5h.5M69.2 168.3h.1M69.2 168.3h.2M69.4 168.3h.1M69.5 168.3h.1M69.6 168.3h.1M69.7 168.3h.1M69.8 168.3h.1M69.9 168.3h.1"/>
<path d="M69.9 169.5h.1M70 168.3h.1M70 169.5h.6M70.1 168.3h.1M70.2 168.3h.1M70.3 168.3h.1M70.4 168.3h.1M70.5 168.3h.1M70.6 168.3h.1M70.7 168.3h.1M70.8 169.5h.1M70.8 168.3h.1"/>
<path d="M70.9 168.3h.1M71 168.3h.1M71 168.3h.4M71.8 171h.4M71.8 170.8h.4M72.2 169.5h-.4M72.2 169.8h-.4M73.4 172v-5"/>
</g>
<path d="M58.4 74.1v-3.6M58.5 74.1v-3.5M68.3 74.1v-3.5M68.4 74.1v-3.6M143.6 74.1v-3.5M143.7 74.1v-3.6M147.9 74.1v-3.6M148 74.1v-3.5" fill="none" stroke="#000" stroke-width=".2" stroke-dasharray="1.3 .6" stroke-dashoffset="-.2"/>
<path d="M60.1 48.4l-.1-1.4M60.4 48.4l-.2-1.4M60.8 48.3l-.2-1.4M61 48.3l-.2-1.5M58.4 67.7v-3.6M58.5 67.8v-3.7M68.3 67.8v-3.7M68.4 67.7v-3.6M143.6 67.8v-3.7M143.7 67.7v-3.6M147.9 67.7v-3.6M148 67.8v-3.7" fill="none" stroke="#000" stroke-width=".2" stroke-dasharray="1.3 .6" stroke-dashoffset=".7"/>
<g fill="none" stroke="#000" stroke-width=".2" stroke-dasharray="1.3 .6" stroke-dashoffset=".5">
<path d="M58.7 48.6l-.2-1M66.9 47.1l-.3 .9M67 48.2l.3-1M67 47.1l-.3 1M67.1 47.1l-.4 1M67.1 48.2l.3-1M67.6 48.4l.3-1M67.6 47.3l-.3 1M67.7 48.4l.3-.9M67.8 47.4l-.3 .9M151.3 50.5l.5-.1 .5 .1M151.3 47.1v1"/>
<path d="M151.3 47.2l.5-.2 .5 .1-.5 .2-.5-.1M151.3 47.7l.1-.1a.52 .52 0 0 1 .9 .2l-.5 .1-.5-.2M151.3 47.4v.9M151.8 48.3v-.9M152.2 47.2v.9M152.4 50.5l.1 .2a.79 .79 0 0 1-.7 .5 .79 .79 0 0 1-.8-.4M152.5 47.5v.9M152.7 47.4v.9M152.7 48.1v-.9M69.6 74.1v-4.2M58.5 160.9h9.8M67 171l-.2-.2-.1 .2 .1 .1 .2-.1"/>
<path d="M67.3 171l-.1-.2-.2 .2 .2 .1 .1-.1M67.6 170.1l-.1-.2-.2 .2 .2 .1 .1-.1M67.9 170.1l-.1-.2-.2 .2 .2 .1 .1-.1M68.3 167.8h-9.8"/>
</g>
<path d="M58.4 74.1l1 2.5M67.4 76.6l1-2.5M69.6 66.9v-2.8M58.2 169.8a.47 .47 0 0 1 .3 .6 .47 .47 0 0 1-.5 .3 .55 .55 0 0 1 .2-.9M58.3 169.8a.46 .46 0 0 0-.4 .6 .46 .46 0 0 0 .6 .3l.1-.6-.3-.3M58.4 166.5l1.6 .5 1.1 .6M59.6 169.8a.48 .48 0 0 1 .4 .5 .48 .48 0 0 1-.5 .4l-.2-.5 .1-.3 .2-.1M59.8 169.8a.46 .46 0 0 0-.4 .6 .46 .46 0 0 0 .6 .3l.1-.6-.3-.3M61.1 161.1l-1.2 .6-1.5 .4" fill="none" stroke="#000" stroke-width=".2" stroke-dasharray="1.3 .6" stroke-dashoffset=".2"/>
<g fill="none" stroke="#000" stroke-width=".2" stroke-dasharray="1.3 .6" stroke-dashoffset=".3">
<path d="M71.8 50.8l-.5-.4M72.1 51l.4-.5M72.3 51.2l-.5-.4M148.5 46.6h2.5M148.5 46.7h2.5M151 47.2a1.56 1.56 0 0 1 1.5 0l-.8 .2M151 46.6h-2.5M151 46.7h-2.5M151 50.3h-2.5M151 49.5v-.6M151 49.6h-2.5M151 49.7h-2.5"/>
<path d="M151 49.1h-2.5M151 48.6h-2.5M151 48.2h-2.5M151 47.9h-2.5M151 47.7h-2.5M151 47.6h-2.5M151.6 48.4l-.2-.1h.3l-.1 .1M152.5 48.2l-.2-.1h.3l-.1 .1M152.5 47.5v-.7M61.8 167v2.5M61.9 169.5v-2.5M62 169.5v-2.5"/>
<path d="M63 167v2.5M63 169.5v-2.5M63.1 169.5v-2.5M64 169.5v-2.5M64.1 167v2.5M64.1 169.5v-2.5M64.2 169.5v-2.5M65.1 169.5v-2.5M65.2 169.5v-2.5M65.2 167v2.5M65.3 169.5v-2.5M66.1 169.5v-2.5"/>
<path d="M66.2 169.5v-2.5M66.4 167v2.5M66.5 169.5v-2.5M67.1 169.5v-2.5M67.2 169.5v-2.5M67.5 167v2.5M67.5 169.5v-2.5M68.1 169.5v-2.5M68.2 169.5v-2.5M68.5 167v2.5M68.6 169.5v-2.5M69 169.5v-2.5"/>
<path d="M69.1 169.5v-2.5M69.5 167v2.5M69.6 169.5v-2.5M69.9 169.5v-2.5M70 169.5v-2.5M70.5 167v2.5M70.6 169.5v-2.5M70.8 169.5v-2.5M70.8 169.5h.7M71.4 167v2.5M71.5 169.5v-2.5M71.8 169.8a.51 .51 0 0 0-.3 .5 .51 .51 0 0 0 .4 .5 .6 .6 0 0 0-.1-1"/>
<path d="M72.2 169.8a.52 .52 0 0 1 .3 .5 .52 .52 0 0 1-.4 .5l-.2-.6 .3-.4"/>
</g>
<path d="M151 48.4h1.5h-1.5M151 48.6h1.5h-1.5M59.4 76.6v12.5M141.8 76.6v12.5M143.6 74.1l-1.8 2.5M149.8 76.6l-1.8-2.5M67.4 89.1v-12.5M149.8 89.1v-12.5M57.1 167h12.5" fill="none" stroke="#000" stroke-width=".2" stroke-dasharray="1.3 .6" stroke-dashoffset=".1"/>
<g fill="none" stroke="#000" stroke-width=".2" stroke-dasharray="1.3 .6" stroke-dashoffset=".6">
<path d="M58.9 48.5l-.1-1M59 47.4l.2 1.1M59.2 47.3l.2 1.2M148.5 49.3h1.3M148.5 48.7h1.3M148.5 48.2h1.3M148.5 47.8h1.3M148.5 47.4h1.3M148.5 47.2h1.3M148.5 47.1h1.3M149.8 46.6h-1.3M149.8 46.7h-1.3"/>
<path d="M149.8 49.8h-1.3M149.8 49.7h-1.3M149.8 49.6h-1.3M149.8 49.9h-1.3M149.8 49.5h-1.3M149.8 49.4h-1.3M149.8 49.3h-1.3M149.8 49.2h-1.3M149.8 49.1h-1.3M149.8 49h-1.3M149.8 48.9h-1.3M149.8 48.8h-1.3"/>
<path d="M149.8 48.7h-1.3M149.8 48.6h-1.3M149.8 48.5h-1.3M149.8 48.4h-1.3M149.8 48.3h-1.3M149.8 48.2h-1.3M149.8 48.1h-1.3M149.8 48h-1.3M149.8 47.9h-1.3M149.8 47.8h-1.3M149.8 47.7h-1.3M149.8 47.6h-1.3"/>
<path d="M149.8 47.5h-1.3M149.8 47.4h-1.3M149.8 47.3h-1.3M149.8 47.2h-1.3M149.8 47.1h-1.3M149.8 47h-1.3M151.3 48.4h1h-1M151.3 48.6h1h-1M151.4 48l1.3 .3M151.6 48.4l-.3-.1h.5l-.2 .1M152.3 48.4v-1.2M152.5 48.2l-.3-.1h.5l-.2 .1"/>
<path d="M152.5 48.4l-1.2-.3M142.4 71.6h1.2M61.9 168.3v-1.3M62 168.3v-1.3M62 167v1.3M62.1 168.3v-1.3M62.2 168.3v-1.3M62.3 168.3v-1.3M62.4 168.3v-1.3M62.5 168.3v-1.3M62.6 168.3v-1.3M62.7 168.3v-1.3"/>
<path d="M62.8 168.3v-1.3M62.9 168.3v-1.3M63.1 168.3v-1.3M63.1 167v1.3M63.2 168.3v-1.3M63.3 168.3v-1.3M63.4 168.3v-1.3M63.5 168.3v-1.3M63.6 168.3v-1.3M63.7 168.3v-1.3M63.8 168.3v-1.3M63.9 168.3v-1.3"/>
<path d="M64 168.3v-1.3M64.2 167v1.3M64.2 168.3v-1.3M64.3 168.3v-1.3M64.4 168.3v-1.3M64.5 168.3v-1.3M64.6 168.3v-1.3M64.7 168.3v-1.3M64.8 168.3v-1.3M64.9 168.3v-1.3M65 168.3v-1.3M65.1 168.3v-1.3"/>
<path d="M65.2 168.3v-1.3M65.3 167v1.3M65.3 168.3v-1.3M65.4 168.3v-1.3M65.5 168.3v-1.3M65.6 168.3v-1.3M65.7 168.3v-1.3M65.8 168.3v-1.3M65.9 168.3v-1.3M66 168.3v-1.3M66.1 168.3v-1.3M66.2 168.3v-1.3"/>
<path d="M66.3 168.3v-1.3M66.3 167v1.3M66.4 168.3v-1.3M66.5 168.3v-1.3M66.6 168.3v-1.3M66.7 168.3v-1.3M66.8 168.3v-1.3M66.9 168.3v-1.3M67 168.3v-1.3M67.1 168.3v-1.3M67.2 168.3v-1.3M67.3 168.3v-1.3"/>
<path d="M67.4 168.3v-1.3M67.4 167v1.3M67.5 168.3v-1.3M67.6 168.3v-1.3M67.7 168.3v-1.3M67.8 168.3v-1.3M67.9 168.3v-1.3M68 168.3v-1.3M68.1 168.3v-1.3M68.2 168.3v-1.3M68.3 168.3v-1.3M68.4 168.3v-1.3"/>
<path d="M68.4 167v1.3M68.5 168.3v-1.3M68.6 168.3v-1.3M68.7 168.3v-1.3M68.8 168.3v-1.3M68.9 168.3v-1.3M69 168.3v-1.3M69.1 168.3v-1.3M69.2 168.3v-1.3M69.3 168.3v-1.3M69.4 168.3v-1.3M69.4 167v1.3"/>
<path d="M69.5 168.3v-1.3M69.6 168.3v-1.3M69.7 168.3v-1.3M69.8 168.3v-1.3M69.9 168.3v-1.3M70 168.3v-1.3M70.1 168.3v-1.3M70.2 168.3v-1.3M70.3 168.3v-1.3M70.3 167v1.3M70.4 168.3v-1.3M70.5 168.3v-1.3"/>
<path d="M70.6 168.3v-1.3M70.7 168.3v-1.3M70.8 168.3v-1.3M70.9 168.3v-1.3M71 168.3v-1.3M71.1 168.3v-1.3M71.2 168.3v-1.3M71.3 168.3v-1.3M71.4 168.3v-1.3M71.8 169.5a.77 .77 0 0 0-.5 .8 .77 .77 0 0 0 .6 .7 .86 .86 0 0 0-.1-1.5M72.2 169.5a.82 .82 0 0 1 .5 .8 .82 .82 0 0 1-.6 .7 .87 .87 0 0 1 .1-1.5"/>
</g>
<g fill="none" stroke="#000" stroke-width=".2" stroke-dasharray="1.3 .6" stroke-dashoffset=".4">
<path d="M57.6 48l.1 .7M57.8 47.9l.1 .8M71.8 49.8l-.5 .6M71.9 50l-.4 .5M151 50.3v-.7M151.3 50.8a.54 .54 0 0 1 .5-.3 .54 .54 0 0 1 .5 .4 .67 .67 0 0 1-1-.1M151.4 47.5v.8M151.4 47.2v.8M151.7 48.3v-.8M152.3 47.2v.9M152.6 48.1v-.9M143.7 70.5h4.2"/>
<path d="M58.2 169.5a.72 .72 0 0 1 .6 .9 .72 .72 0 0 1-.9 .6 .8 .8 0 0 1-.3-.8 .8 .8 0 0 1 .6-.7M58.3 169.5a.72 .72 0 0 0-.6 .9 .72 .72 0 0 0 .9 .5 .78 .78 0 0 0 .3-.8 .78 .78 0 0 0-.6-.6M58.4 166.4v-4.2M59.6 169.5a.73 .73 0 0 1 .6 .9 .73 .73 0 0 1-.8 .6 .79 .79 0 0 1-.4-.8 .79 .79 0 0 1 .6-.7M59.8 169.5a.72 .72 0 0 0-.7 .9 .72 .72 0 0 0 1 .5 .78 .78 0 0 0 .3-.8 .78 .78 0 0 0-.6-.6M68.4 166.4v-4.2"/>
</g>
<g fill="none" stroke="#000" stroke-width=".2" stroke-dasharray="1.3 .6" stroke-dashoffset=".8">
<path d="M151 46.8h1.5M151 48.3h1.5M152.5 46.9h-1.5M152.5 48.3h-1.5M148.5 71.6v-1.7M58.5 162.1h1.5M58.5 166.5h1.5M60.6 171v-1.5M60.8 169.5v1.5M61 171v-1.5M66.6 169.9l.9 1.3M66.7 162.1h1.6"/>
<path d="M66.7 166.5h1.6M66.9 169.9l.9 1.3M67.1 171a.24 .24 0 0 0-.4-.2 .24 .24 0 0 0 0 .3 .24 .24 0 0 0 .4 0v-.1M67.4 171a.24 .24 0 0 0-.3-.2 .24 .24 0 0 0-.1 .4 .24 .24 0 0 0 .4-.2M67.7 170.1a.24 .24 0 0 0-.3-.2 .24 .24 0 0 0-.1 .3 .24 .24 0 0 0 .4 0v-.1M67.7 171l-1-1.2M68 171l-.9-1.2M68 170.1a.23 .23 0 0 0-.3-.2 .23 .23 0 0 0-.1 .4 .23 .23 0 0 0 .4-.2"/>
</g>
<path d="M151 47.7a1.14 1.14 0 0 1 1.5 .1 1.17 1.17 0 0 1-1.5-.1" fill="none" stroke="#000" stroke-width=".2" stroke-dasharray="1.3 .6" stroke-dashoffset="-.1"/>
<text font-size="8.5" x="121.9" y="279.7">Peça 2 - Escape</text>
<g font-size="5.3">
<text x="38.5" y="9">4</text>
<text x="83.5" y="9">3</text>
<text x="133.6" y="9">2</text>
<text x="178.6" y="9">1</text>
<text x="16.2" y="30.8">F</text>
<text x="201.2" y="30.8">F</text>
<text x="16.1" y="75">E</text>
<text x="201.1" y="75">E</text>
<text x="15.5" y="125">D</text>
<text x="200.5" y="125">D</text>
<text x="15.4" y="175">C</text>
<text x="200.4" y="175">C</text>
<text x="16" y="225">B</text>
<text x="201" y="225">B</text>
<text x="15.5" y="269.3">A</text>
<text x="200.5" y="269.3">A</text>
<text x="38.5" y="291">4</text>
<text x="83.5" y="291">3</text>
<text x="133.6" y="291">2</text>
<text x="178.6" y="291">1</text>
</g>
<g font-size="4.7" fill="#808080">
<text x="141.8" y="41.2">22,35</text>
<text x="45.3" y="44" transform="rotate(37 45.3 44)">R20</text>
<text x="79.8" y="49.5" transform="rotate(-27 79.8 49.5)">R25</text>
<text x="132.5" y="59.5">8,45</text>
<text x="156.6" y="54">22,35</text>
<text x="129.7" y="75.8" transform="rotate(-90 129.7 75.8)">8,35</text>
<text x="157.3" y="85.1" transform="rotate(-90 157.3 85.1)">20</text>
<text x="163.6" y="85.1" transform="rotate(-90 163.6 85.1)">25</text>
<text x="52.3" y="151.8" transform="rotate(45 52.3 151.8)">21</text>
<text x="72.5" y="153.8" transform="rotate(-45 72.5 153.8)">22</text>
<text x="46.8" y="158.8" transform="rotate(15 46.8 158.8)">16</text>
<text x="45.3" y="172" transform="rotate(-90 45.3 172)">10</text>
</g>
<text font-size="3.9" x="190.9" y="275.5">A4</text>
<g font-size="2">
<text x="20.6" y="234.6">SE NÃO ESPECIFICADO:</text>
<text x="20.6" y="237.1">DIMENSÕES EM MILÍMETROS</text>
<text x="20.6" y="239.6">ACABAM. SUPERFÍCIE:</text>
<text x="54.4" y="234.6">ACABAMENTO:</text>
<text x="101.3" y="234.5">REBARBAR E</text>
<text x="101.3" y="237">QUEBRAR</text>
<text x="101.3" y="239.5">ARESTAS</text>
<text x="132.6" y="236">NÃO MUDAR ESCALA DO DESENHO</text>
<text x="173.3" y="236.2">REVISÃO</text>
<text x="20.6" y="242.1">TOLERÂNCIAS:</text>
<text x="22.2" y="244.6">LINEAR:</text>
<text x="101.3" y="242">AGUDAS</text>
<text x="22.2" y="247.1">ANGULAR:</text>
<text x="34.3" y="252">NOME</text>
<text x="50" y="251.9">ASSINATURA</text>
<text x="67.2" y="251.9">DATA</text>
<text x="120.2" y="251.9">TÍTULO:</text>
<text x="20.2" y="256.1">DESEN.</text>
<text x="20.4" y="260.3">VERIF.</text>
<text x="20.4" y="264.4">APROV.</text>
<text x="20.5" y="268.8">MANUF.</text>
<text x="20.7" y="273.1">QUALID</text>
<text x="75.7" y="272.5">MATERIAL:</text>
<text x="120.1" y="272.5">DES. Nº</text>
<text x="75.6" y="285.5">PESO:</text>
<text x="120.1" y="285.6">ESCALA:1:2</text>
<text x="164.5" y="285.6">FOLHA 1 DE 1</text>
</g>
</svg>
